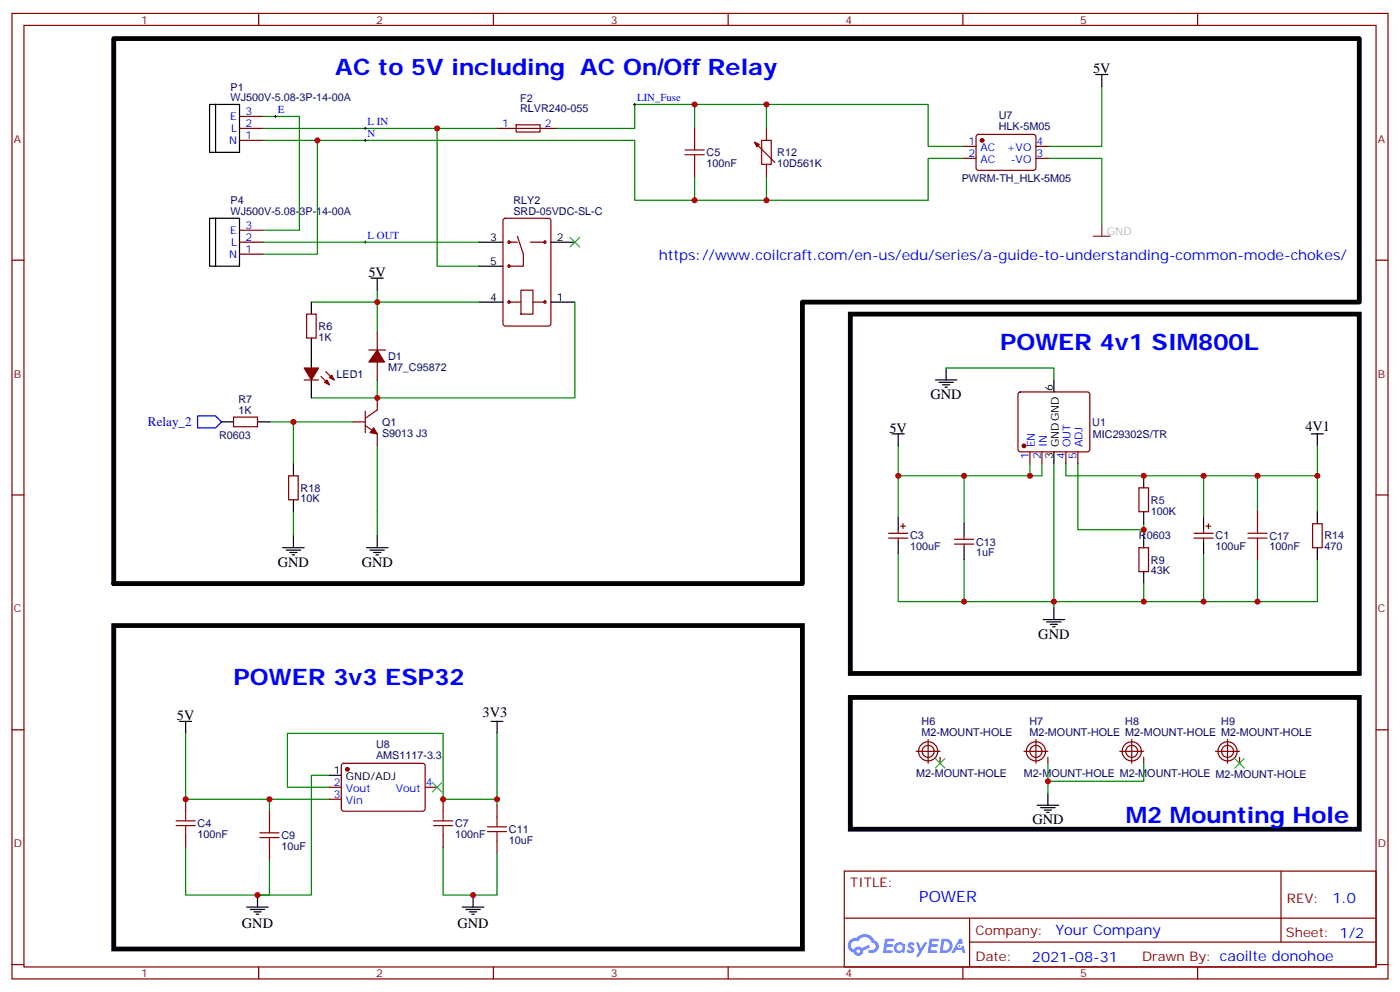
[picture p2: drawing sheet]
<svg xmlns="http://www.w3.org/2000/svg" width="412mm" height="292mm" viewBox="0 0 412 292" stroke-linecap="round" stroke-linejoin="round" font-family="sans-serif">
<g fill="none" stroke="#870000" stroke-width=".35">
<path d="M3.5 4h405.4v284.3h-405.4zM7.1 7.5h398.2v277.3h-398.2zM76.2 4v3.5M145.3 4v3.5M214.5 4v3.5M283.6 4v3.5M352.8 4v3.5M3.5 76.6h3.6M405.3 76.6h3.6M3.5 145.8h3.6M405.3 145.8h3.6M3.5 214.9h3.6"/>
<path d="M405.3 214.9h3.6M248.7 256.5h156.6v28.3h-156.6zM377.3 256.6v20.8M248.7 270.4h156.5M285.6 277.4h119.6M285.6 270.4v14.1M3.5 284.1h3.6M76.2 284.8v3.5M145.3 284.8v3.5M214.5 284.8v3.5M283.6 284.8v3.5M352.8 284.8v3.5"/>
<path d="M405.3 284.1h3.6"/>
</g>
<g fill="#5487ff">
<path d="M267.7 277.7a1.22 1.22 0 0 1 1.7 .3l-.4 .6a.47 .47 0 0 0-.3-.4 .47 .47 0 0 0-.5 .1l.1 .3a1.14 1.14 0 0 1 .8 1.7 1.14 1.14 0 0 1-1.9 0l-.2-.2 .5-.5 .7 .4a.29 .29 0 0 0 .3-.3 .29 .29 0 0 0-.2-.3 1.04 1.04 0 0 1-.6-1.7z"/>
<path d="M260.7 276.5h2.4l.3 .2-.2 .5h-1.8l-.1 .9h1.5l.3 .3-.3 .4h-1.6l-.2 1.1h1.7l.2 .4-.2 .3h-2.6z"/>
<path d="M273.8 276.5h2.4l.3 .2-.1 .5h-1.8l-.2 .9h1.6l.3 .3-.4 .4h-1.6l-.1 1.1h1.7l.2 .4-.2 .3h-2.6z"/>
<path d="M282.6 276.5h.7l.3 1.2-.6 .3a.69 .69 0 0 0-1 .3 .69 .69 0 0 0 .4 1 .69 .69 0 0 0 .9-.6l.5-.3 .6 2.2h-.8l-.2-.9h-1.8l-.5 .9h-.8z"/>
<path d="M269.8 277.6h.8l.6 1.8 1.1-1.8h.9l-2.6 4.1h-.8l.9-1.5z"/>
<path d="M277.4 276.5l-.6 4.1h1.3a2.11 2.11 0 0 0 2.5-2.1 2.11 2.11 0 0 0-2.5-2zM278.1 277.2a1.39 1.39 0 0 1 1.7 1.4 1.39 1.39 0 0 1-1.8 1.3h-.3z"/>
<path d="M263.7 278.1a1.54 1.54 0 0 0-.1 2.1 1.54 1.54 0 0 0 2.2 .2l.6 .2 .3-2.3-.2-.2-.4-.1a1.49 1.49 0 0 0-2.4 .1zM264 279.1a.94 .94 0 0 1 1.8 0 .94 .94 0 0 1-1.8 0z"/>
<path d="M250.4 276.8a2.18 2.18 0 0 0 1.1 3.8 1.44 1.44 0 0 0 1.6 .9 1.44 1.44 0 0 0 1.2-1.5l2-1-.5-.7-1.9 .9a1.47 1.47 0 0 0-2.4 .5 1.39 1.39 0 0 1-.7-2 1.39 1.39 0 0 1 2-.4 2.12 2.12 0 0 1 2.2-1.4 2.12 2.12 0 0 1 1.9 1.7 1.14 1.14 0 0 1 1.1 1.5 1.14 1.14 0 0 1-1.7 .7 .43 .43 0 0 0-.5 .3 .43 .43 0 0 0 .4 .5 1.98 1.98 0 0 0 2.5-1.2 1.98 1.98 0 0 0-1.2-2.5 3.1 3.1 0 0 0-5.3-.7l-.9 .1zM252.3 280.1a.55 .55 0 0 1 1.1 0 .55 .55 0 0 1-1.1 0z"/>
<circle cx="282.6" cy="278.6" r=".26"/>
</g>
<g fill="none" stroke="#870000" stroke-width=".35">
<path d="M70.6 37.8h7M70.6 34.3h7M146.4 37.8h17.6M152 36.8h7.1v2.1h-7.1zM204.6 37.8v3.5M225.8 37.8v3.5M287.7 39.8l.5-.2h16.5l.5 .7-.1 9.4-.7 .5-16.5-.1-.4-.6v-9.2zM70.6 41.3h7M204.6 48.4v3.5M223 42.5l5.2 5.3M225.8 48.4v3.5M284 43.1h3.5"/>
<path d="M284 46.6h3.5M305.2 43.1h3.5M305.2 46.6h3.5M70.6 71.3h7M70.6 74.9h7M70.6 67.8h7M148.4 64.5l.5-.2h12.7l.6 .4 .1 30.6-.5 .7h-12.9l-.7-.4v-30.6zM149.9 71.3h2.5M152.4 69.6l1.8 5.3v3.5h-4.3M156.3 71.3h4.2M90.3 92.5h2.8v7.1h-2.8zM111.1 97.8v5.3"/>
<path d="M149.9 89h3.6M153.5 85.4h3.5v7.1h-3.5zM157 89h3.5M89.6 111.9h4.2M94.5 110.8l2.5 2.5M96 109.4l2.4 2.5M108.7 103.1h4.9M111.1 106.6v5.3M111.1 117.2v3.5l-3.5 2.5M300.1 115.6l.5-.2h19.7l.5 .2 .2 .5v16.3l-.2 .5-.5 .2h-19.7l-.5-.3-.2-.4v-16.3zM68.8 122.8h7v2.9h-7zM104.1 124.2h3.5"/>
<path d="M107.6 125.3l3.5 2.5v3.5M107.6 121.1v6.3M303.4 133.1v3.5M306.9 133.1v3.5M314 133.1v3.5M317.5 133.1v3.5M85 140.1h2.8v7.1h-2.8zM261.8 157.1h5.6M261.8 158.5h5.6M264.6 156v1.1M264.6 158.5v1M265.3 154.9h1.4"/>
<path d="M266 154.2v1.4M281.2 158.8h5.6M284 157.8v1M335.5 143.7h2.8v7h-2.8zM351.7 157.1h5.7M351.7 158.5h5.7M354.5 156v1.1M354.5 158.5v1M355.2 154.9h1.5M356 154.2v1.4M370.4 150.7v3.5M386.6 154.2h2.9v7.1h-2.9z"/>
<path d="M281.2 160.2h5.6M284 160.2v1.1M335.5 161.3h2.8v7h-2.8zM370.4 161.3v3.5M273.4 217.7v7.1M305.2 217.7v7.1M333.4 217.7v7.1M361.6 217.7v7.1M54.7 235.4v3.5M79.4 238.9v3.5M97 231.8h3.5M97 235.4h3.5"/>
<path d="M100.8 225l.4-.2h23.6l.4 .7v13l-.7 .4-23.5-.1-.5-.6v-12.7zM125.2 231.8h3.6M130.5 235.4v3.5M146.4 237.1v3.6M269.9 221.3h7M276.9 223v1.8M301.6 221.3h7.1M308.7 223v1.8M329.8 221.3h7.1M336.9 223v1.8M358.1 221.3h7M365.1 223v1.8"/>
<path d="M54.7 246v3.5M79.4 249.5v3.5M130.5 246v3.5M146.4 247.7v3.5"/>
<circle cx="149.9" cy="71.3" r=".35"/>
<circle cx="149.9" cy="78.4" r=".35"/>
<circle cx="160.5" cy="71.3" r=".35"/>
<circle cx="149.9" cy="89" r=".35"/>
<circle cx="160.5" cy="89" r=".35"/>
<circle cx="273.4" cy="221.3" r="2.82"/>
<circle cx="273.4" cy="221.3" r="1.76"/>
<circle cx="305.2" cy="221.3" r="2.82"/>
<circle cx="305.2" cy="221.3" r="1.76"/>
<circle cx="333.4" cy="221.3" r="2.82"/>
<circle cx="333.4" cy="221.3" r="1.76"/>
<circle cx="361.6" cy="221.3" r="2.82"/>
<circle cx="361.6" cy="221.3" r="1.76"/>
</g>
<g fill="none" stroke="#000" stroke-width=".35">
<path d="M63.5 30.8h7.1v14.1h-7.1zM63.5 30.8h-1.8v14.1h1.8M322.8 21.9h3.5M324.6 21.9v3.6M63.5 64.3h7.1v14.1h-7.1zM63.5 64.3h-1.8v14.1h1.8M141.1 71.3h7.1M141.1 78.4h7.1M162.3 71.3h7M91.7 89v3.5M91.7 99.6v8.8M109.4 81.9h3.5"/>
<path d="M111.1 81.9v3.5M141.1 89h7.1M162.3 89h7M91.7 111.9v5.3M275.5 111.9h6.4M276.6 112.6h4.2M277.6 113.3h2.2M278.3 114h.7M278.7 108.4v3.5M310.4 111.9v3.5M65.3 124.2h3.5M75.8 124.2h3.6"/>
<path d="M86.4 136.6v3.5M262.8 127.8h3.5M264.6 127.8v3.5M310.4 133.1v3.5M386.3 127.8h3.5M388.1 127.8v3.5M86.4 147.2v3.5M86.4 157.8v3.5M111.1 157.8v3.5M264.6 152.5v3.5M264.6 159.5v3.6M284 154.2v3.6"/>
<path d="M336.9 140.1v3.6M336.9 150.7v3.5M336.9 157.8v3.5M354.5 152.5v3.5M354.5 159.5v3.6M388.1 150.7v3.5M83.3 161.3h6.3M84.3 162h4.2M85.4 162.7h2.1M86.1 163.4h.7M107.9 161.3h6.4M109 162h4.2"/>
<path d="M110.1 162.7h2.1M110.8 163.4h.7M284 161.3v3.5M310.4 178.9v3.6M336.9 168.3v3.6M388.1 161.3v3.5M307.3 182.5h6.3M308.3 183.2h4.3M309.4 183.9h2.1M310.1 184.6h.7M52.9 212.4h3.5M54.7 212.4v3.6"/>
<path d="M144.6 212.4h3.6M146.4 212.4v3.6M97 228.3h3.5M305.5 237.1h6.4M306.6 237.8h4.2M307.6 238.5h2.1M308.3 239.3h.7M308.7 233.6v3.5M72.7 267.1h6.3M73.7 267.8h4.3M74.8 268.5h2.1M75.5 269.2h.7"/>
<path d="M75.8 263.6v3.5M136.2 267.1h6.3M137.2 267.8h4.3M138.3 268.5h2.1M139 269.2h.7M139.3 263.6v3.5"/>
</g>
<g fill="none" stroke="#008700" stroke-width=".35">
<path d="M77.6 34.3h10.6v33.5h-10.6M77.6 37.8h68.8M128.8 37.8v40.6h12.3M164 37.8h23v-7h86.4v12.3h10.6M204.6 30.8v7M225.8 30.8v7M324.6 25.5v17.6h-15.9M77.6 41.3h109.4v17.7h86.4v-12.4h10.6M93.5 41.3v33.6h-15.9M204.6 51.9v7.1M225.8 51.9v7.1M308.7 46.6h15.9v19.4"/>
<path d="M77.6 71.3h63.5M91.7 89h19.4v8.8M111.1 85.4v3.6h30M169.3 89v28.2h-58.2v-5.3M91.7 117.2h19.4M278.7 108.4h31.7v3.5M79.4 124.2h24.7M86.4 124.2v12.4M111.1 131.3v26.5M264.6 131.3v8.8M303.4 136.6v3.5M306.9 136.6v3.5h-42.3v12.4"/>
<path d="M310.4 136.6v42.3M314 136.6v3.5h74.1v10.6M317.5 136.6v19.4h19.4M388.1 131.3v8.8M86.4 150.7v7.1M284 140.1v14.1M336.9 154.2v3.6M354.5 140.1v12.4M370.4 140.1v10.6M264.6 163.1v14.1h123.5v-12.4M284 164.8v12.4M336.9 171.9v5.3"/>
<path d="M354.5 163.1v14.1M370.4 164.8v12.4M54.7 216v19.4h42.3M146.4 216v19.4h-15.9v-19.4h-45.8v15.8h12.3M79.4 235.4v3.5M97 228.3h-5.3v35.3h-15.9M146.4 235.4v1.7M308.7 224.8v8.8M336.9 224.8v5.3h-28.2M54.7 249.5v14.1h21.1M79.4 253v10.6h-3.6M130.5 249.5v14.1h15.9v-12.4"/>
</g>
<path d="M322.1 69.6h4.9M324.6 66v3.6" fill="none" stroke="#8c2424" stroke-width=".35"/>
<g fill="#870000" stroke="#870000" stroke-width=".35">
<path d="M111.1 103.1l2.1 3.5h-4.5z"/>
<path d="M110.1 126l1 1.8-2.1-.4z"/>
<path d="M89.6 108.4h4.2l-2.1 3.5z"/>
<path d="M95.6 112.6l.7-.7 .7 1.4z"/>
<path d="M97 111.2l.7-.7 .7 1.4z"/>
<path d="M222.2 41.8l1.5 .7-.7 .8z"/>
<circle cx="289.3" cy="41.3" r=".53"/>
<circle cx="301.6" cy="131.3" r=".53"/>
<circle cx="102.3" cy="226.6" r=".53"/>
</g>
<path d="M58.2 122.5h5.3l1.8 1.7-1.8 1.8h-5.3z" fill="none" stroke="#00f" stroke-width=".35"/>
<path d="M80.8 34.3h.7M81.1 33.9v.7M107.2 37.8h.7M107.6 37.5v.7M186.6 30.8h.7M187 30.4v.7M107.2 41.3h.7M107.6 41v.7M107.2 71.3h.7M107.6 71v.7" fill="none" stroke="#000" stroke-width=".29"/>
<g fill="none" stroke="#a10000" stroke-width=".35">
<path d="M201.8 45.6h5.6M201.8 44.2h5.6M204.6 41.3v2.9M204.6 45.6v2.8M224.4 41.3h2.8v7.1h-2.8zM367.6 158.5h5.6M367.6 157.1h5.6M370.4 154.2v2.9M370.4 158.5v2.8M54.7 238.9v2.8M130.5 238.9v2.8M51.9 243.1h5.6"/>
<path d="M51.9 241.7h5.6M54.7 243.1v2.9M76.6 246.7h5.6M76.6 245.3h5.6M79.4 242.4v2.9M79.4 246.7v2.8M127.7 243.1h5.6M127.7 241.7h5.6M130.5 243.1v2.9M143.6 244.9h5.6M143.6 243.5h5.6M146.4 240.7v2.8"/>
<path d="M146.4 244.9v2.8"/>
</g>
<path d="M33.5 11.4h366.9v77.6h-164v82.9h-202.9zM250.5 92.5h149.9v105.8h-149.9zM33.5 184.2h202.9v95.3h-202.9zM250.5 205.4h149.9v38.8h-149.9z" fill="none" stroke="#000" stroke-width="1.4"/>
<path d="M167.9 69.9l2.8 2.8M170.7 69.9l-2.8 2.8M127.4 230.4l2.8 2.9M130.2 230.4l-2.8 2.9M275.5 223.4l2.8 2.8M278.3 223.4l-2.8 2.8M363.7 223.4l2.8 2.8M366.5 223.4l-2.8 2.8" fill="none" stroke="#3c3" stroke-width=".35"/>
<g fill="#c00">
<circle cx="86.4" cy="124.2" r=".88"/>
<circle cx="111.1" cy="117.2" r=".88"/>
<circle cx="370.4" cy="140.1" r=".88"/>
<circle cx="354.5" cy="140.1" r=".88"/>
<circle cx="146.4" cy="235.4" r=".88"/>
<circle cx="388.1" cy="140.1" r=".88"/>
<circle cx="93.5" cy="41.3" r=".88"/>
<circle cx="128.8" cy="37.8" r=".88"/>
<circle cx="75.8" cy="263.6" r=".88"/>
<circle cx="139.3" cy="263.6" r=".88"/>
<circle cx="310.4" cy="177.2" r=".88"/>
<circle cx="336.9" cy="156" r=".88"/>
<circle cx="336.9" cy="177.2" r=".88"/>
<circle cx="354.5" cy="177.2" r=".88"/>
<circle cx="370.4" cy="177.2" r=".88"/>
<circle cx="284" cy="177.2" r=".88"/>
<circle cx="336.9" cy="140.1" r=".88"/>
<circle cx="130.5" cy="235.4" r=".88"/>
<circle cx="204.6" cy="59" r=".88"/>
<circle cx="225.8" cy="59" r=".88"/>
<circle cx="204.6" cy="30.8" r=".88"/>
<circle cx="225.8" cy="30.8" r=".88"/>
<circle cx="308.7" cy="230.1" r=".88"/>
<circle cx="264.6" cy="140.1" r=".88"/>
<circle cx="284" cy="140.1" r=".88"/>
<circle cx="303.4" cy="140.1" r=".88"/>
<circle cx="79.4" cy="235.4" r=".88"/>
<circle cx="54.7" cy="235.4" r=".88"/>
<circle cx="111.1" cy="89" r=".88"/>
</g>
<g font-size="6.7" fill="#00f">
<text x="98.8" y="21.9">AC to 5V including AC On/Off Relay</text>
<text x="294.6" y="103.1">POWER 4v1 SIM800L</text>
<text x="68.8" y="201.9">POWER 3v3 ESP32</text>
<text x="331.6" y="242.4">M2 Mounting Hole</text>
</g>
<text font-size="4.6" fill="#00f" x="270.8" y="265.6">POWER</text>
<g font-size="4.2">
<text x="322" y="21.6">5V</text>
<text x="108.5" y="81.6">5V</text>
<text x="274.1" y="117.5">GND</text>
<text x="262" y="127.4">5V</text>
<text x="384.5" y="127.1">4V1</text>
<text x="81.8" y="166.9">GND</text>
<text x="106.5" y="166.9">GND</text>
<text x="305.9" y="188.1">GND</text>
<text x="52.1" y="212.1">5V</text>
<text x="142.2" y="211.3">3V3</text>
<text x="304.1" y="242.8">GND</text>
<text x="71.3" y="273.2">GND</text>
<text x="134.8" y="273.2">GND</text>
</g>
<g font-size="4.2" fill="#00f">
<text x="194" y="76.6">https://www.coilcraft.com/en-us/edu/series/a-guide-to-understanding-common-mode-chokes/</text>
<text x="392.5" y="265.8">1.0</text>
<text x="310.9" y="275.4">Your Company</text>
<text x="304" y="283.2">2021-08-31</text>
</g>
<text font-size="3.9" fill="#00f" x="43.6" y="125.5">Relay_2</text>
<g font-size="3.9" fill="#800">
<text x="250.5" y="261.1">TITLE:</text>
<text x="379.1" y="265.8">REV:</text>
<text x="287.4" y="275.3">Company:</text>
<text x="378.7" y="275.9">Sheet: 1/2</text>
<text x="287.4" y="283">Date:</text>
<text x="336.4" y="283.1">Drawn By: caoilte donohoe</text>
</g>
<g font-size="3.2" fill="#800">
<text x="41.6" y="6.9">1</text>
<text x="110.8" y="6.9">2</text>
<text x="179.9" y="6.9">3</text>
<text x="249.1" y="6.9">4</text>
<text x="318.2" y="6.9">5</text>
<text x="4.1" y="42.1">A</text>
<text x="405.9" y="42.1">A</text>
<text x="4.1" y="111.2">B</text>
<text x="405.9" y="111.2">B</text>
<text x="4.1" y="180.3">C</text>
<text x="405.9" y="180.3">C</text>
<text x="4.1" y="249.5">D</text>
<text x="405.9" y="249.5">D</text>
<text x="41.6" y="287.8">1</text>
<text x="110.8" y="287.8">2</text>
<text x="179.9" y="287.8">3</text>
<text x="249.1" y="287.8">4</text>
<text x="318.2" y="287.8">5</text>
</g>
<g font-size="3.2" fill="#000080">
<text x="67.9" y="29.7">WJ500V-5.08-3P-14-00A</text>
<text x="67.9" y="26.7">P1</text>
<text x="153.2" y="30">F2</text>
<text x="153.2" y="33">RLVR240-055</text>
<text x="294.2" y="35.2">U7</text>
<text x="294.2" y="38.4">HLK-5M05</text>
<text x="208.1" y="46">C5</text>
<text x="229" y="46">R12</text>
<text x="208.1" y="49.2">100nF</text>
<text x="229" y="49.2">10D561K</text>
<text x="283.3" y="53.7">PWRM-TH_HLK-5M05</text>
<text x="67.9" y="63.2">WJ500V-5.08-3P-14-00A</text>
<text x="67.9" y="60.2">P4</text>
<text x="151.2" y="63.2">SRD-05VDC-SL-C</text>
<text x="151.2" y="60.1">RLY2</text>
<text x="93.8" y="100.3">1K</text>
<text x="93.8" y="97.1">R6</text>
<text x="114.3" y="106">D1</text>
<text x="99.1" y="111.3">LED1</text>
<text x="114.3" y="109.2">M7_C95872</text>
<text x="70.2" y="118.6">R7</text>
<text x="70.2" y="121.8">1K</text>
<text x="112.5" y="125.3">Q1</text>
<text x="321.7" y="125.5">U1</text>
<text x="64.6" y="129.2">R0603</text>
<text x="112.5" y="128.6">S9013 J3</text>
<text x="321.9" y="128.9">MIC29302S/TR</text>
<text x="88.5" y="147.9">10K</text>
<text x="88.5" y="144.8">R18</text>
<text x="339" y="148.3">R5</text>
<text x="339" y="151.6">100K</text>
<text x="268.1" y="158.9">C3</text>
<text x="287.5" y="160.7">C13</text>
<text x="335.5" y="158.7">R0603</text>
<text x="358.1" y="158.9">C1</text>
<text x="373.9" y="158.9">C17</text>
<text x="390.2" y="158.9">R14</text>
<text x="268.1" y="162.1">100uF</text>
<text x="287.5" y="163.8">1uF</text>
<text x="339" y="166">R9</text>
<text x="358.1" y="162.1">100uF</text>
<text x="373.9" y="162">100nF</text>
<text x="390.2" y="162.1">470</text>
<text x="339" y="169.1">43K</text>
<text x="271.5" y="213.5">H6</text>
<text x="303.2" y="213.5">H7</text>
<text x="331.5" y="213.5">H8</text>
<text x="359.8" y="213.5">H9</text>
<text x="110.8" y="220.4">U8</text>
<text x="271.5" y="216.7">M2-MOUNT-HOLE</text>
<text x="303.2" y="216.7">M2-MOUNT-HOLE M2-MOUNT-HOLE M2-MOUNT-HOLE</text>
<text x="110.8" y="223.6">AMS1117-3.3</text>
<text x="269.9" y="228.8">M2-MOUNT-HOLE</text>
<text x="301.6" y="228.8">M2-MOUNT-HOLE M2-MOUNT-HOLE M2-MOUNT-HOLE</text>
<text x="58.2" y="243.6">C4</text>
<text x="134.1" y="243.5">C7</text>
<text x="149.9" y="245.3">C11</text>
<text x="58.2" y="246.7">100nF</text>
<text x="82.9" y="250.2">10uF</text>
<text x="82.9" y="247.1">C9</text>
<text x="134.1" y="246.7">100nF</text>
<text x="149.9" y="248.5">10uF</text>
</g>
<g font-size="3.2" fill="#00f">
<text x="187.7" y="29.9">LIN_Fuse</text>
<text x="67.8" y="35.3">E</text>
<text x="72.3" y="33.9">3</text>
<text x="81.8" y="33.4">E</text>
<text x="68.1" y="38.9">L</text>
<text x="72.3" y="41">1</text>
<text x="72.3" y="37.5">2</text>
<text x="108.3" y="36.9">L IN</text>
<text x="108.3" y="40.5">N</text>
<text x="147.9" y="37.5">1</text>
<text x="160.5" y="37.5">2</text>
<text x="67.5" y="42.4">N</text>
<text x="285.3" y="42.8">1</text>
<text x="285.3" y="46.3">2</text>
<text x="288.8" y="44.5">AC</text>
<text x="296.6" y="44.5">+VO</text>
<text x="305.3" y="46.3">3</text>
<text x="305.3" y="42.8">4</text>
<text x="288.8" y="48">AC</text>
<text x="297.7" y="48">-VO</text>
<text x="67.8" y="68.9">E</text>
<text x="72.3" y="71">2</text>
<text x="72.3" y="67.5">3</text>
<text x="108.3" y="70.4">L OUT</text>
<text x="67.5" y="75.9">N</text>
<text x="68.1" y="72.4">L</text>
<text x="72.3" y="74.5">1</text>
<text x="304.8" y="131.8" transform="rotate(-90 304.8 131.8)">EN</text>
<text x="308.3" y="131.8" transform="rotate(-90 308.3 131.8)">IN</text>
<text x="315.4" y="131.8" transform="rotate(-90 315.4 131.8)">OUT</text>
<text x="318.9" y="131.8" transform="rotate(-90 318.9 131.8)">ADJ</text>
<text x="303" y="135.3" transform="rotate(-90 303 135.3)">1</text>
<text x="306.6" y="135.3" transform="rotate(-90 306.6 135.3)">2</text>
<text x="313.6" y="135.3" transform="rotate(-90 313.6 135.3)">4</text>
<text x="317.1" y="135.3" transform="rotate(-90 317.1 135.3)">5</text>
<text x="98.4" y="231.5">2</text>
<text x="101.8" y="233.3">Vout</text>
<text x="116.6" y="233.3">Vout</text>
<text x="125.4" y="231.5">4</text>
<text x="98.4" y="235">3</text>
<text x="101.8" y="236.8">Vin</text>
</g>
<g font-size="3.2">
<text x="144.4" y="71">3</text>
<text x="164" y="71">2</text>
<text x="144.4" y="78">5</text>
<text x="144.4" y="88.6">4</text>
<text x="164" y="88.6">1</text>
<text x="310.1" y="115.3" transform="rotate(-90 310.1 115.3)">6</text>
<text x="311.9" y="131.8" transform="rotate(-90 311.9 131.8)">GNDGND</text>
<text x="310.1" y="135.3" transform="rotate(-90 310.1 135.3)">3</text>
<text x="98.4" y="228">1</text>
<text x="101.8" y="229.7">GND/ADJ</text>
</g>
<text font-size="3.2" fill="#b4b4b4" x="326.1" y="69.1">GND</text>
</svg>
